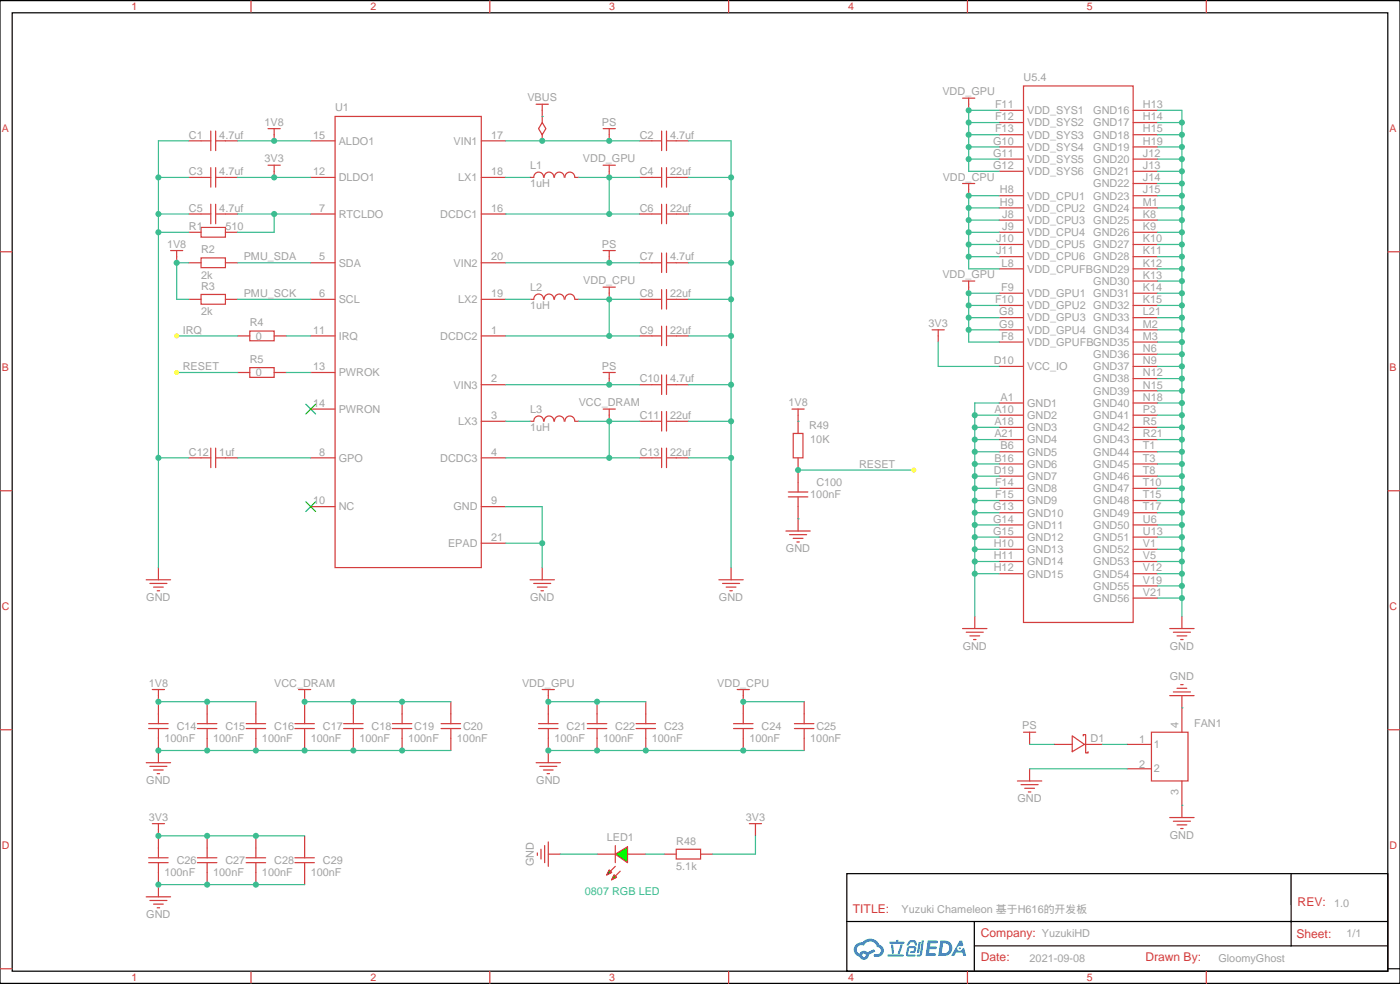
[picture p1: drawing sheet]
<svg xmlns="http://www.w3.org/2000/svg" width="405mm" height="285mm" viewBox="0 0 405 285" stroke-linecap="round" stroke-linejoin="round" font-family="sans-serif">
<path d="M0 .2h405.3v284.3h-405.3zM3.5 3.7h398.3v277.3h-398.3zM245.2 252.8h156.6v28.2h-156.6zM373.8 252.8v20.9M245.2 266.6h156.5M282.1 273.7h119.6M282.1 266.6v14.1M401.8 280.3h3.5" fill="none" stroke="#000" stroke-width=".35"/>
<g fill="none" stroke="#d43d3d" stroke-width=".35">
<path d="M72.7 .2v3.5M141.8 .2v3.5M211 .2v3.5M280.1 .2v3.5M349.2 .2v3.5M0 72.8h3.5M401.8 72.8h3.5M0 142h3.5M401.8 142h3.5M0 211.1h3.5M401.8 211.1h3.5M0 280.3h3.5"/>
<path d="M72.7 281v3.5M141.8 281v3.5M211 281v3.5M280.1 281v3.5M349.2 281v3.5"/>
</g>
<g fill="#178fff">
<path d="M268.6 272.1h2.5l.4 .2-.1 .5-2 .1-.1 .9h1.6l.4 .4-.5 .4h-1.7l-.1 1.2 1.8 .1 .2 .3-.2 .3-2.8 .1z"/>
<path d="M277.9 272.2h.7l.3 1.3-.6 .3a.74 .74 0 0 0-1.1 .3 .74 .74 0 0 0 .5 1 .74 .74 0 0 0 .9-.6l.5-.3 .6 2.3h-.8l-.3-.9h-1.8l-.5 .9h-.9z"/>
<path d="M266 272.5h.6l-.4 3a.31 .31 0 0 1-.4 .2 .31 .31 0 0 1-.3-.3z"/>
<path d="M266.9 272.1h.6l-.5 3.9a.89 .89 0 0 1-.7 .7 .89 .89 0 0 1-.9-.3l1-.4z"/>
<path d="M263.2 272.2l.6-.2 1.2 .1 .6 1.3-.7 .2-.3-1-1.1 .2a.95 .95 0 0 1-.9 .8l-.1-.2z"/>
<path d="M262.9 273.9l1.8-.2a1.04 1.04 0 0 1 .6 1.1 1.04 1.04 0 0 1-.9 .9h-.6a.29 .29 0 0 1-.3-.3 .29 .29 0 0 1 .3-.3h.7l.2-.8-1.5 .1-.3 1.7 1.9 .1a.29 .29 0 0 1 .3 .3 .29 .29 0 0 1-.3 .3l-2-.1-.4-.2 .2-2.1z"/>
<path d="M257 276.2h4.4a.3 .3 0 0 1 .3 .3 .3 .3 0 0 1-.3 .3h-4.3z"/>
<path d="M260.7 273.2h.7l-.5 1.7a1.02 1.02 0 0 1-.7 1.1l-.3-.2z"/>
<path d="M258 273.3h.6l.2 2.4-.2 .3-.3-.2z"/>
<path d="M257.5 272.5h1.9l.2-.6h.5v.6h1.5a.29 .29 0 0 1 .3 .3 .29 .29 0 0 1-.3 .2h-4z"/>
<path d="M272.3 272.1l-.7 4.5h1.5a2.27 2.27 0 0 0 2.6-2.3 2.27 2.27 0 0 0-2.7-2.2zM273.1 272.9a1.5 1.5 0 0 1 1.8 1.5 1.5 1.5 0 0 1-2 1.4h-.3z"/>
<path d="M247.8 273.3a2.09 2.09 0 0 0 1 3.5 1.37 1.37 0 0 0 1.6 .9 1.37 1.37 0 0 0 1.1-1.4l1.9-1-.4-.7-1.8 .9a1.4 1.4 0 0 0-2.3 .5 1.32 1.32 0 0 1-.7-1.9 1.32 1.32 0 0 1 1.9-.5 2.02 2.02 0 0 1 2.1-1.2 2.02 2.02 0 0 1 1.8 1.6 1.09 1.09 0 0 1 1 1.4 1.09 1.09 0 0 1-1.5 .7 .41 .41 0 0 0-.5 .3 .41 .41 0 0 0 .3 .5 1.89 1.89 0 0 0 2.5-1.2 1.89 1.89 0 0 0-1.2-2.4 2.98 2.98 0 0 0-5-.7l-1 .2zM249.6 276.4a.55 .55 0 0 1 1.1 0 .55 .55 0 0 1-1.1 0z"/>
<circle cx="277.9" cy="274.4" r=".28"/>
</g>
<g fill="none" stroke="#d43d3d" stroke-width=".35">
<path d="M61 37.9v5.7M62.4 37.9v5.7M77.6 37.2h3.5M79.4 37.2v3.5M97 33.7h42.3v130.5h-42.3zM155.2 30.2h3.5M157 35.5l1 1.7-1 1.8-1.1-1.8zM157 30.2v5.3M157 39v1.7M174.6 37.2h3.6M176.4 37.2v3.5M191.6 37.9v5.7"/>
<path d="M193 37.9v5.7M278.7 28.4h3.5M280.5 28.4v3.5M289.3 39h7M289.3 35.5h7M289.3 31.9h7M296.3 24.9h31.8v155.2h-31.8zM328.1 39h7M328.1 35.5h7M328.1 31.9h7M54.7 40.7h6.3M54.7 51.3h6.3"/>
<path d="M61 48.5v5.7M61 59.1v5.6M62.4 40.7h6.4M62.4 51.3h6.4M62.4 48.5v5.7M62.4 59.1v5.6M77.6 47.8h3.5M79.4 47.8v3.5M90 40.7h7M90 51.3h7M139.3 40.7h7.1M139.3 51.3h7.1"/>
<path d="M157.4 51.3a1.41 1.41 0 0 0-1.4-1.5 1.41 1.41 0 0 0-1.4 1.5h-1.1M157.6 51.3a1.41 1.41 0 0 1 1.4-1.5 1.41 1.41 0 0 1 1.4 1.5M160.5 51.3a1.41 1.41 0 0 1 1.4-1.5 1.41 1.41 0 0 1 1.4 1.5M163.6 51.3a1.41 1.41 0 0 1 1.4-1.5 1.41 1.41 0 0 1 1.4 1.5M166.5 51.3h1.1M174.6 47.8h3.6M176.4 47.8v3.5M185.2 40.7h6.4M185.2 51.3h6.4M191.6 48.5v5.7M191.6 59.1v5.6M193 40.7h6.3"/>
<path d="M193 51.3h6.3M193 48.5v5.7M193 59.1v5.6M278.7 53.1h3.5M280.5 53.1v3.5M289.3 56.6h7M289.3 49.6h7M289.3 46h7M289.3 42.5h7M328.1 56.6h7M328.1 53.1h7M328.1 49.6h7"/>
<path d="M328.1 46h7M328.1 42.5h7M49.4 72.5h3.5M51.2 72.5v3.5M54.7 67.2h3.5M54.7 61.9h6.3M54.7 76h3.5M58.2 65.8h7.1v2.8h-7.1zM58.2 74.6h7.1v2.8h-7.1zM62.4 61.9h6.4M65.3 67.2h3.5M65.3 76h3.5"/>
<path d="M90 61.9h7M90 76h7M139.3 61.9h7.1M139.3 76h7.1M174.6 72.5h3.6M176.4 72.5v3.5M185.2 61.9h6.4M185.2 76h6.4M191.6 73.2v5.6M193 61.9h6.3M193 76h6.3M193 73.2v5.6"/>
<path d="M289.3 77.8h7M289.3 74.3h7M289.3 70.7h7M289.3 67.2h7M289.3 63.7h7M289.3 60.1h7M328.1 77.8h7M328.1 74.3h7M328.1 70.7h7M328.1 67.2h7M328.1 63.7h7M328.1 60.1h7"/>
<path d="M54.7 86.6h3.5M58.2 85.2h7.1v2.8h-7.1zM65.3 86.6h3.5M68.8 97.2h3.5M72.3 95.8h7.1v2.8h-7.1zM79.4 97.2h3.5M90 86.6h7M90 97.2h7M139.3 86.6h7.1M139.3 97.2h7.1M153.5 86.6h1M154.6 86.6a1.41 1.41 0 0 1 1.4-1.5 1.41 1.41 0 0 1 1.4 1.5"/>
<path d="M157.6 86.6a1.41 1.41 0 0 1 1.4-1.5 1.41 1.41 0 0 1 1.4 1.5M160.5 86.6a1.41 1.41 0 0 1 1.4-1.5 1.41 1.41 0 0 1 1.4 1.5M163.6 86.6a1.41 1.41 0 0 1 1.4-1.5 1.41 1.41 0 0 1 1.4 1.5M166.5 86.6h1.1M174.6 83.1h3.6M176.4 83.1v3.5M185.2 86.6h6.4M185.2 97.2h6.4M191.6 83.8v5.6M191.6 94.4v5.6M193 86.6h6.3M193 97.2h6.3"/>
<path d="M193 83.8v5.6M193 94.4v5.6M269.9 95.4h3.5M271.6 95.4v3.6M278.7 81.3h3.5M280.5 81.3v3.5M289.3 99h7M289.3 95.4h7M289.3 91.9h7M289.3 88.4h7M289.3 84.8h7M328.1 99h7"/>
<path d="M328.1 95.4h7M328.1 91.9h7M328.1 88.4h7M328.1 84.8h7M328.1 81.3h7M68.8 107.8h3.5M72.3 106.4h7.1v2.8h-7.1zM79.4 107.8h3.5M90 107.8h7M90 118.4h7M139.3 111.3h7.1M174.6 107.8h3.6"/>
<path d="M174.6 118.4h3.6M176.4 107.8v3.5M176.4 118.4v3.5M185.2 111.3h6.4M191.6 108.5v5.6M191.6 119.1v5.6M193 111.3h6.3M193 108.5v5.6M193 119.1v5.6M289.3 116.6h7M289.3 106h7M328.1 116.6h7"/>
<path d="M328.1 113.1h7M328.1 109.5h7M328.1 106h7M328.1 102.5h7M54.7 132.5h6.3M61 129.6v5.7M62.4 132.5h6.4M62.4 129.6v5.7M90 132.5h7M139.3 121.9h7.1M139.3 132.5h7.1M157.4 121.9a1.41 1.41 0 0 0-1.4-1.5 1.41 1.41 0 0 0-1.4 1.5h-1.1"/>
<path d="M157.6 121.9a1.41 1.41 0 0 1 1.4-1.5 1.41 1.41 0 0 1 1.4 1.5M160.5 121.9a1.41 1.41 0 0 1 1.4-1.5 1.41 1.41 0 0 1 1.4 1.5M163.6 121.9a1.41 1.41 0 0 1 1.4-1.5 1.41 1.41 0 0 1 1.4 1.5M166.5 121.9h1.1M185.2 121.9h6.4M185.2 132.5h6.4M191.6 129.6v5.7M193 121.9h6.3M193 132.5h6.3M193 129.6v5.7M289.3 137.8h7M289.3 134.2h7"/>
<path d="M289.3 130.7h7M289.3 127.2h7M289.3 123.6h7M289.3 120.1h7M328.1 137.8h7M328.1 134.2h7M328.1 130.7h7M328.1 127.2h7M328.1 123.6h7M328.1 120.1h7M90 146.6h7M139.3 146.6h7.1"/>
<path d="M139.3 157.2h7.1M289.3 158.9h7M289.3 155.4h7M289.3 151.9h7M289.3 148.3h7M289.3 144.8h7M289.3 141.3h7M328.1 158.9h7M328.1 155.4h7M328.1 151.9h7M328.1 148.3h7M328.1 144.8h7"/>
<path d="M328.1 141.3h7M42.3 167.7h7.1M43.4 168.8h4.9M44.4 169.9h2.9M45.5 170.9h.7M45.9 164.2v3.5M153.5 167.7h7M154.5 168.8h5M155.6 169.9h2.8M156.6 170.9h.7M157 164.2v3.5M208.1 167.7h7.1"/>
<path d="M209.2 168.8h4.9M210.3 169.9h2.8M211.3 170.9h.7M211.7 164.2v3.5M282.2 178.3v3.6M289.3 166h7M289.3 162.5h7M328.1 173h7M328.1 169.5h7M328.1 166h7M328.1 162.5h7M342.2 178.3v3.6"/>
<path d="M44.1 199.5h3.5M45.9 199.5v9.9M86.4 199.5h3.6M88.2 199.5v9.9M157 199.5h3.5M158.7 199.5v9.9M213.4 199.5h3.6M215.2 199.5v9.9M278.7 181.9h7.1M279.8 182.9h4.9M280.8 184h2.8M281.9 185h.7"/>
<path d="M338.7 181.9h7M339.7 182.9h5M340.8 184h2.8M340.8 199.1h2.8M341.8 185h.7M341.8 198.1h.7M43 210.8h5.7M43 209.4h5.7M45.9 210.8v9.9M57.1 210.8h5.7M57.1 209.4h5.7M60 203v6.4"/>
<path d="M60 210.8v6.3M71.3 210.8h5.6M71.3 209.4h5.6M74.1 203v6.4M74.1 210.8v6.3M85.4 210.8h5.6M85.4 209.4h5.6M88.2 210.8v6.3M99.5 210.8h5.6M99.5 209.4h5.6M102.3 203v6.4M102.3 210.8v6.3"/>
<path d="M113.6 210.8h5.6M113.6 209.4h5.6M116.4 203v6.4M116.4 210.8v6.3M127.7 210.8h5.6M127.7 209.4h5.6M130.5 203v6.4M130.5 210.8v6.3M155.9 210.8h5.7M155.9 209.4h5.7M158.7 210.8v9.9M170 210.8h5.7"/>
<path d="M170 209.4h5.7M172.9 203v6.4M172.9 210.8v6.3M184.1 210.8h5.7M184.1 209.4h5.7M187 203v6.4M187 210.8v6.3M212.4 210.8h5.6M212.4 209.4h5.6M215.2 210.8v6.3M230 210.8h5.7M230 209.4h5.7"/>
<path d="M232.8 203v6.4M232.8 210.8v6.3M296.3 211.8h3.6M298.1 211.8v3.6M305.2 215.4h5.2M310.4 212.9l3.6 2.5-3.6 2.1zM313.6 212.9v-.4h.7v5.3h.7v-.3M314 215.4h5.3M326.3 215.4h7.1M333.4 211.8h10.6v14.2h-10.6zM338.7 201.3h7M339.7 200.2h5"/>
<path d="M342.2 201.3v10.5M42.3 220.7h7.1M43.4 221.7h4.9M44.1 238.3h3.5M44.4 222.8h2.9M45.5 223.8h.7M45.9 238.3v9.9M155.2 220.7h7.1M156.3 221.7h4.9M157.3 222.8h2.9M158.4 223.8h.7M217 238.3h3.5"/>
<path d="M218.7 238.3v3.5M294.6 226h7M295.6 227h5M296.7 228.1h2.8M297.7 229.1h.7M298.1 222.4v3.6M326.3 222.4h7.1M338.7 236.5h7M339.7 237.6h5M340.8 238.7h2.8M341.8 239.7h.7M342.2 226v10.5"/>
<path d="M42.3 259.5h7.1M43 249.6h5.7M43 248.2h5.7M45.9 249.6v9.9M57.1 249.6h5.7M57.1 248.2h5.7M60 241.8v6.4M60 249.6v6.3M71.3 249.6h5.6M71.3 248.2h5.6M74.1 241.8v6.4M74.1 249.6v6.3"/>
<path d="M85.4 249.6h5.6M85.4 248.2h5.6M88.2 241.8v6.4M88.2 249.6v6.3M155.6 246.8v.7M156.6 245.7v2.8M157.7 244.7v4.9M158.7 243.6v7M158.7 247.1h3.6M178.2 244.7v4.9M192.3 247.1h3.5M195.8 245.7h7v2.8h-7z"/>
<path d="M202.8 247.1h3.6M43.4 260.5h4.9M44.4 261.6h2.9M45.5 262.6h.7"/>
</g>
<path d="M88.5 116.9l2.9 2.9M91.4 116.9l-2.9 2.9M88.5 145.2l2.9 2.8M91.4 145.2l-2.9 2.8" fill="none" stroke="#3c3" stroke-width=".35"/>
<path d="M178.2 247.1l3.5-2.1v4.6z" fill="#0f0" stroke="#d43d3d" stroke-width=".35"/>
<g fill="#0f0" stroke="#a10000" stroke-width=".35">
<path d="M177.8 253.1l.7 .7-1.4 .7z"/>
<path d="M176.4 251.7l.7 .7-1.4 .7z"/>
</g>
<g fill="none" stroke="#d43d3d" stroke-width=".35">
<path d="M229.3 118.4h3.5M231.1 118.4v7M229.7 125.4h2.8v7.1h-2.8zM231.1 132.5v9.8M227.5 153.6h7.1M228.2 143.8h5.7M228.2 142.3h5.7M228.6 154.7h4.9M229.7 155.8h2.8M230.7 156.8h.7M231.1 143.8v9.8M172.9 247.1h5.3"/>
<path d="M178.2 250.6l-1.5 1.5M179.6 252.1l-1.4 1.4M181.7 247.1h5.3"/>
</g>
<g fill="none" stroke="#3dbd91" stroke-width=".35">
<path d="M280.5 35.5h8.8M280.5 39h8.8M289.3 31.9h-8.8v17.7h8.8M335.1 31.9h7.1v146.4M335.1 35.5h7.1M335.1 39h7.1M45.9 51.3h8.8M54.7 40.7h-8.8v123.5M68.8 51.3h21.2M68.8 40.7h21.2M146.4 51.3h7.1M146.4 40.7h38.8"/>
<path d="M167.6 51.3h17.6M176.4 51.3v10.6M199.3 51.3h12.4M199.3 40.7h12.4v123.5M280.5 42.5h8.8M280.5 46h8.8M289.3 56.6h-8.8v21.2h8.8M335.1 42.5h7.1M335.1 46h7.1M335.1 49.6h7.1M335.1 53.1h7.1M335.1 56.6h7.1"/>
<path d="M45.9 67.2h8.8M45.9 61.9h8.8M54.7 76h-3.5v10.6h3.5M68.8 61.9h21.2M68.8 76h21.2M79.4 61.9v5.3h-10.6M146.4 61.9h38.8M146.4 76h38.8M199.3 61.9h12.4M199.3 76h12.4M280.5 60.1h8.8M280.5 63.7h8.8"/>
<path d="M280.5 67.2h8.8M280.5 70.7h8.8M280.5 74.3h8.8M335.1 60.1h7.1M335.1 63.7h7.1M335.1 67.2h7.1M335.1 70.7h7.1M335.1 74.3h7.1M335.1 77.8h7.1M51.2 97.2h17.6M68.8 86.6h21.2M82.9 97.2h7.1"/>
<path d="M146.4 86.6h7.1M146.4 97.2h38.8M167.6 86.6h17.6M176.4 86.6v10.6M199.3 86.6h12.4M199.3 97.2h12.4M271.6 99v7h17.7M280.5 95.4h8.8M280.5 91.9h8.8M280.5 88.4h8.8M289.3 84.8h-8.8v14.2h8.8M335.1 99h7.1"/>
<path d="M335.1 95.4h7.1M335.1 91.9h7.1M335.1 81.3h7.1M335.1 84.8h7.1M335.1 88.4h7.1M51.2 107.8h17.6M82.9 107.8h7.1M146.4 111.3h38.8M199.3 111.3h12.4M289.3 116.6h-7.1v61.7M335.1 116.6h7.1M335.1 113.1h7.1"/>
<path d="M335.1 109.5h7.1M335.1 106h7.1M335.1 102.5h7.1M45.9 132.5h8.8M68.8 132.5h21.2M146.4 121.9h7.1M146.4 132.5h38.8M167.6 121.9h17.6M176.4 121.9v10.6M199.3 121.9h12.4M199.3 132.5h12.4M282.2 137.8h7.1"/>
<path d="M282.2 134.2h7.1M282.2 130.7h7.1M282.2 127.2h7.1M282.2 123.6h7.1M282.2 120.1h7.1M335.1 137.8h7.1M335.1 134.2h7.1M335.1 130.7h7.1M335.1 127.2h7.1M335.1 123.6h7.1M335.1 120.1h7.1M146.4 146.6h10.6v17.6"/>
<path d="M146.4 157.2h10.6M282.2 158.9h7.1M282.2 155.4h7.1M282.2 151.9h7.1M282.2 148.3h7.1M282.2 144.8h7.1M282.2 141.3h7.1M335.1 158.9h7.1M335.1 155.4h7.1M335.1 151.9h7.1M335.1 148.3h7.1M335.1 144.8h7.1"/>
<path d="M335.1 141.3h7.1M282.2 166h7.1M282.2 162.5h7.1M335.1 173h7.1M335.1 169.5h7.1M335.1 166h7.1M335.1 162.5h7.1"/>
</g>
<g fill="#3dbd91">
<circle cx="157" cy="33.7" r=".18"/>
<circle cx="342.2" cy="233" r=".18"/>
<circle cx="342.2" cy="204.8" r=".18"/>
</g>
<g fill="none" stroke="#3dbd91" stroke-width=".35">
<path d="M231.1 136h33.5M45.9 203h28.2M45.9 217.1h84.6M88.2 203h42.3M158.7 203h28.3M158.7 217.1h74.1M215.2 203h17.6M298.1 215.4h7.1M319.3 215.4h7M298.1 222.4h28.2M45.9 255.9h42.3M45.9 241.8h42.3"/>
<path d="M162.3 247.1h10.6M187 247.1h5.3M218.7 241.8v5.3h-12.3"/>
</g>
<g fill="#3dbd91">
<circle cx="231.1" cy="121.9" r=".18"/>
<circle cx="231.1" cy="150.1" r=".18"/>
<circle cx="342.2" cy="158.9" r=".88"/>
<circle cx="342.2" cy="162.5" r=".88"/>
<circle cx="342.2" cy="155.4" r=".88"/>
<circle cx="342.2" cy="151.9" r=".88"/>
<circle cx="342.2" cy="148.3" r=".88"/>
<circle cx="342.2" cy="144.8" r=".88"/>
<circle cx="342.2" cy="141.3" r=".88"/>
<circle cx="342.2" cy="137.8" r=".88"/>
<circle cx="342.2" cy="134.2" r=".88"/>
<circle cx="342.2" cy="130.7" r=".88"/>
<circle cx="342.2" cy="127.2" r=".88"/>
<circle cx="342.2" cy="123.6" r=".88"/>
<circle cx="342.2" cy="120.1" r=".88"/>
<circle cx="342.2" cy="116.6" r=".88"/>
<circle cx="342.2" cy="113.1" r=".88"/>
<circle cx="342.2" cy="109.5" r=".88"/>
<circle cx="342.2" cy="106" r=".88"/>
<circle cx="342.2" cy="102.5" r=".88"/>
<circle cx="342.2" cy="99" r=".88"/>
<circle cx="342.2" cy="95.4" r=".88"/>
<circle cx="342.2" cy="91.9" r=".88"/>
<circle cx="342.2" cy="88.4" r=".88"/>
<circle cx="342.2" cy="173" r=".88"/>
<circle cx="342.2" cy="169.5" r=".88"/>
<circle cx="342.2" cy="166" r=".88"/>
<circle cx="342.2" cy="35.5" r=".88"/>
<circle cx="342.2" cy="39" r=".88"/>
<circle cx="342.2" cy="42.5" r=".88"/>
<circle cx="342.2" cy="46" r=".88"/>
<circle cx="342.2" cy="49.6" r=".88"/>
<circle cx="342.2" cy="53.1" r=".88"/>
<circle cx="342.2" cy="56.6" r=".88"/>
<circle cx="342.2" cy="60.1" r=".88"/>
<circle cx="342.2" cy="63.7" r=".88"/>
<circle cx="342.2" cy="67.2" r=".88"/>
<circle cx="342.2" cy="70.7" r=".88"/>
<circle cx="342.2" cy="74.3" r=".88"/>
<circle cx="342.2" cy="77.8" r=".88"/>
<circle cx="342.2" cy="81.3" r=".88"/>
<circle cx="342.2" cy="84.8" r=".88"/>
<circle cx="282.2" cy="120.1" r=".88"/>
<circle cx="282.2" cy="123.6" r=".88"/>
<circle cx="282.2" cy="127.2" r=".88"/>
<circle cx="282.2" cy="130.7" r=".88"/>
<circle cx="282.2" cy="134.2" r=".88"/>
<circle cx="282.2" cy="137.8" r=".88"/>
<circle cx="282.2" cy="141.3" r=".88"/>
<circle cx="282.2" cy="144.8" r=".88"/>
<circle cx="282.2" cy="148.3" r=".88"/>
<circle cx="282.2" cy="151.9" r=".88"/>
<circle cx="282.2" cy="155.4" r=".88"/>
<circle cx="282.2" cy="158.9" r=".88"/>
<circle cx="282.2" cy="162.5" r=".88"/>
<circle cx="282.2" cy="166" r=".88"/>
<circle cx="157" cy="157.2" r=".88"/>
<circle cx="176.4" cy="61.9" r=".88"/>
<circle cx="176.4" cy="51.3" r=".88"/>
<circle cx="176.4" cy="86.6" r=".88"/>
<circle cx="176.4" cy="97.2" r=".88"/>
<circle cx="176.4" cy="132.5" r=".88"/>
<circle cx="176.4" cy="121.9" r=".88"/>
<circle cx="211.7" cy="132.5" r=".88"/>
<circle cx="211.7" cy="121.9" r=".88"/>
<circle cx="211.7" cy="111.3" r=".88"/>
<circle cx="211.7" cy="97.2" r=".88"/>
<circle cx="211.7" cy="86.6" r=".88"/>
<circle cx="211.7" cy="76" r=".88"/>
<circle cx="211.7" cy="61.9" r=".88"/>
<circle cx="211.7" cy="51.3" r=".88"/>
<circle cx="176.4" cy="111.3" r=".88"/>
<circle cx="176.4" cy="76" r=".88"/>
<circle cx="176.4" cy="40.7" r=".88"/>
<circle cx="157" cy="40.7" r=".88"/>
<circle cx="79.4" cy="40.7" r=".88"/>
<circle cx="79.4" cy="51.3" r=".88"/>
<circle cx="79.4" cy="61.9" r=".88"/>
<circle cx="51.2" cy="76" r=".88"/>
<circle cx="45.9" cy="51.3" r=".88"/>
<circle cx="45.9" cy="61.9" r=".88"/>
<circle cx="45.9" cy="67.2" r=".88"/>
<circle cx="45.9" cy="132.5" r=".88"/>
<circle cx="280.5" cy="56.6" r=".88"/>
<circle cx="280.5" cy="60.1" r=".88"/>
<circle cx="280.5" cy="74.3" r=".88"/>
<circle cx="280.5" cy="70.7" r=".88"/>
<circle cx="280.5" cy="67.2" r=".88"/>
<circle cx="280.5" cy="63.7" r=".88"/>
<circle cx="280.5" cy="46" r=".88"/>
<circle cx="280.5" cy="42.5" r=".88"/>
<circle cx="280.5" cy="39" r=".88"/>
<circle cx="280.5" cy="35.5" r=".88"/>
<circle cx="280.5" cy="31.9" r=".88"/>
<circle cx="280.5" cy="95.4" r=".88"/>
<circle cx="280.5" cy="91.9" r=".88"/>
<circle cx="280.5" cy="88.4" r=".88"/>
<circle cx="280.5" cy="84.8" r=".88"/>
<circle cx="60" cy="203" r=".88"/>
<circle cx="45.9" cy="203" r=".88"/>
<circle cx="45.9" cy="255.9" r=".88"/>
<circle cx="60" cy="255.9" r=".88"/>
<circle cx="74.1" cy="255.9" r=".88"/>
<circle cx="74.1" cy="241.8" r=".88"/>
<circle cx="60" cy="241.8" r=".88"/>
<circle cx="45.9" cy="241.8" r=".88"/>
<circle cx="172.9" cy="203" r=".88"/>
<circle cx="158.8" cy="203" r=".88"/>
<circle cx="60" cy="217.1" r=".88"/>
<circle cx="74.1" cy="217.1" r=".88"/>
<circle cx="45.9" cy="217.1" r=".88"/>
<circle cx="116.4" cy="217.1" r=".88"/>
<circle cx="102.3" cy="217.1" r=".88"/>
<circle cx="88.2" cy="217.1" r=".88"/>
<circle cx="116.4" cy="203" r=".88"/>
<circle cx="102.3" cy="203" r=".88"/>
<circle cx="88.2" cy="203" r=".88"/>
<circle cx="215.2" cy="217.1" r=".88"/>
<circle cx="187" cy="217.1" r=".88"/>
<circle cx="172.9" cy="217.1" r=".88"/>
<circle cx="158.8" cy="217.1" r=".88"/>
<circle cx="215.2" cy="203" r=".88"/>
<circle cx="231.1" cy="136" r=".88"/>
</g>
<g fill="#ff0">
<circle cx="51.2" cy="107.8" r=".71"/>
<circle cx="51.2" cy="97.2" r=".71"/>
<circle cx="264.6" cy="136" r=".71"/>
</g>
<g font-size="3.5" fill="#d43d3d">
<text x="375.7" y="262.3">REV:</text>
<text x="246.9" y="264">TITLE:</text>
<text x="284" y="271.1">Company: YuzukiHD</text>
<text x="375.4" y="271.4">Sheet:</text>
<text x="284" y="278.1">Date:</text>
<text x="331.6" y="278.1">Drawn By:</text>
</g>
<g font-size="3.1" fill="#d43d3d">
<text x="38.1" y="3">1</text>
<text x="107.2" y="3">2</text>
<text x="176.4" y="3">3</text>
<text x="245.5" y="3">4</text>
<text x="314.7" y="3">5</text>
<text x=".5" y="38.1">A</text>
<text x="402.3" y="38.1">A</text>
<text x=".5" y="107.3">B</text>
<text x="402.3" y="107.3">B</text>
<text x=".5" y="176.4">C</text>
<text x="402.3" y="176.4">C</text>
<text x=".5" y="245.5">D</text>
<text x="402.3" y="245.5">D</text>
<text x="38.1" y="283.8">1</text>
<text x="107.2" y="283.8">2</text>
<text x="176.4" y="283.8">3</text>
<text x="245.5" y="283.8">4</text>
<text x="314.7" y="283.8">5</text>
</g>
<g font-size="3.1" fill="#a2a2a2">
<text x="296.3" y="23.3">U5.4</text>
<text x="152.7" y="29.3">VBUS</text>
<text x="272.8" y="27.5">VDD_GPU</text>
<text x="97" y="32.2">U1</text>
<text x="288.1" y="34.8">F12</text>
<text x="288.1" y="31.3">F11</text>
<text x="297.4" y="33">VDD_SYS1</text>
<text x="316.5" y="33">GND16</text>
<text x="330.9" y="34.8">H14</text>
<text x="330.9" y="31.3">H13</text>
<text x="54.7" y="40.1">C1</text>
<text x="63.5" y="40.1">4.7uf</text>
<text x="76.6" y="36.4">1V8</text>
<text x="90.7" y="40.1">15</text>
<text x="98.1" y="41.9">ALDO1</text>
<text x="131.3" y="41.9">VIN1</text>
<text x="142.2" y="40.1">17</text>
<text x="174.3" y="36.4">PS</text>
<text x="185.2" y="40.1">C2</text>
<text x="194" y="40.1">4.7uf</text>
<text x="287.6" y="41.9">G10</text>
<text x="288.1" y="38.3">F13</text>
<text x="297.4" y="40.1">VDD_SYS3</text>
<text x="297.4" y="36.6">VDD_SYS2</text>
<text x="316.5" y="40.1">GND18</text>
<text x="316.5" y="36.6">GND17</text>
<text x="330.9" y="41.9">H19</text>
<text x="330.9" y="38.3">H15</text>
<text x="76.6" y="47">3V3</text>
<text x="168.8" y="47">VDD_GPU</text>
<text x="287.6" y="45.4">G11</text>
<text x="297.4" y="47.1">VDD_SYS5</text>
<text x="297.4" y="43.6">VDD_SYS4</text>
<text x="316.5" y="47.1">GND20</text>
<text x="316.5" y="43.6">GND19</text>
<text x="330.9" y="45.4">J12</text>
<text x="54.7" y="50.7">C3</text>
<text x="63.5" y="50.7">4.7uf</text>
<text x="90.7" y="50.7">12</text>
<text x="98.1" y="52.4">DLDO1</text>
<text x="132.7" y="52.4">LX1</text>
<text x="142.2" y="50.7">18</text>
<text x="153.5" y="48.9">L1</text>
<text x="185.2" y="50.7">C4</text>
<text x="194" y="50.7">22uf</text>
<text x="272.9" y="52.2">VDD_CPU</text>
<text x="287.6" y="48.9">G12</text>
<text x="297.4" y="50.7">VDD_SYS6</text>
<text x="316.5" y="50.7">GND21</text>
<text x="330.9" y="52.4">J14</text>
<text x="330.9" y="48.9">J13</text>
<text x="153.5" y="54.2">1uH</text>
<text x="289.5" y="59.5">H9</text>
<text x="289.5" y="56">H8</text>
<text x="297.4" y="57.7">VDD_CPU1</text>
<text x="316.5" y="57.7">GND23</text>
<text x="316.5" y="54.2">GND22</text>
<text x="330.9" y="59.5">M1</text>
<text x="330.9" y="56">J15</text>
<text x="54.7" y="61.3">C5</text>
<text x="63.5" y="61.3">4.7uf</text>
<text x="92.4" y="61.3">7</text>
<text x="98.1" y="63">RTCLDO</text>
<text x="127.4" y="63">DCDC1</text>
<text x="142.2" y="61.3">16</text>
<text x="185.2" y="61.3">C6</text>
<text x="194" y="61.3">22uf</text>
<text x="290.2" y="63">J8</text>
<text x="297.4" y="64.8">VDD_CPU3</text>
<text x="297.4" y="61.3">VDD_CPU2</text>
<text x="316.5" y="64.8">GND25</text>
<text x="316.5" y="61.3">GND24</text>
<text x="330.9" y="63">K8</text>
<text x="48.4" y="71.6">1V8</text>
<text x="54.7" y="66.5">R1</text>
<text x="65.3" y="66.5">510</text>
<text x="174.3" y="71.6">PS</text>
<text x="288.4" y="70.1">J10</text>
<text x="290.2" y="66.5">J9</text>
<text x="297.4" y="71.8">VDD_CPU5</text>
<text x="297.4" y="68.3">VDD_CPU4</text>
<text x="316.5" y="71.8">GND27</text>
<text x="316.5" y="68.3">GND26</text>
<text x="330.9" y="70.1">K10</text>
<text x="330.9" y="66.5">K9</text>
<text x="58.2" y="73.3">R2</text>
<text x="70.6" y="75.4">PMU_SDA</text>
<text x="92.4" y="75.4">5</text>
<text x="98.1" y="77.1">SDA</text>
<text x="131.3" y="77.1">VIN2</text>
<text x="142.2" y="75.4">20</text>
<text x="185.2" y="75.4">C7</text>
<text x="194" y="75.4">4.7uf</text>
<text x="288.4" y="73.6">J11</text>
<text x="290" y="77.1">L8</text>
<text x="297.4" y="75.4">VDD_CPU6</text>
<text x="316.5" y="75.4">GND28</text>
<text x="330.9" y="77.1">K12</text>
<text x="330.9" y="73.6">K11</text>
<text x="58.2" y="80.7">2k</text>
<text x="58.2" y="83.8">R3</text>
<text x="168.9" y="82.2">VDD_CPU</text>
<text x="272.8" y="80.5">VDD_GPU</text>
<text x="297.4" y="78.9">VDD_CPUFBGND29</text>
<text x="316.5" y="82.4">GND30</text>
<text x="330.9" y="80.7">K13</text>
<text x="70.6" y="85.9">PMU_SCK</text>
<text x="92.4" y="85.9">6</text>
<text x="98.1" y="87.7">SCL</text>
<text x="132.7" y="87.7">LX2</text>
<text x="142.2" y="85.9">19</text>
<text x="153.5" y="84.2">L2</text>
<text x="153.5" y="89.5">1uH</text>
<text x="185.2" y="85.9">C8</text>
<text x="194" y="85.9">22uf</text>
<text x="288.1" y="87.7">F10</text>
<text x="289.8" y="84.2">F9</text>
<text x="297.4" y="89.5">VDD_GPU2 GND32</text>
<text x="297.4" y="85.9">VDD_GPU1 GND31</text>
<text x="330.9" y="87.7">K15</text>
<text x="330.9" y="84.2">K14</text>
<text x="58.2" y="91.2">2k</text>
<text x="72.3" y="94.4">R4</text>
<text x="268.8" y="94.6">3V3</text>
<text x="289.3" y="94.8">G9</text>
<text x="289.3" y="91.2">G8</text>
<text x="297.4" y="93">VDD_GPU3 GND33</text>
<text x="330.9" y="94.8">M2</text>
<text x="330.9" y="91.2">L21</text>
<text x="52.9" y="96.5">IRQ</text>
<text x="74.1" y="98.3">0</text>
<text x="90.7" y="96.5">11</text>
<text x="98.1" y="98.3">IRQ</text>
<text x="127.4" y="98.3">DCDC2</text>
<text x="142.2" y="96.5">1</text>
<text x="185.2" y="96.5">C9</text>
<text x="194" y="96.5">22uf</text>
<text x="289.8" y="98.3">F8</text>
<text x="297.4" y="100.1">VDD_GPUFBGND35</text>
<text x="297.4" y="96.5">VDD_GPU4 GND34</text>
<text x="330.9" y="101.8">N6</text>
<text x="330.9" y="98.3">M3</text>
<text x="52.9" y="107.1">RESET</text>
<text x="72.3" y="105">R5</text>
<text x="90.7" y="107.1">13</text>
<text x="174.3" y="106.9">PS</text>
<text x="287.7" y="105.4">D10</text>
<text x="297.4" y="107.1">VCC_IO</text>
<text x="316.5" y="107.1">GND37</text>
<text x="316.5" y="103.6">GND36</text>
<text x="330.9" y="105.4">N9</text>
<text x="74.1" y="108.9">0</text>
<text x="98.1" y="108.9">PWROK</text>
<text x="131.3" y="112.4">VIN3</text>
<text x="142.2" y="110.6">2</text>
<text x="185.2" y="110.6">C10</text>
<text x="194" y="110.6">4.7uf</text>
<text x="316.5" y="110.6">GND38</text>
<text x="330.9" y="112.4">N15</text>
<text x="330.9" y="108.9">N12</text>
<text x="90.7" y="117.7">14</text>
<text x="98.1" y="119.5">PWRON</text>
<text x="153.5" y="119.5">L3</text>
<text x="167.6" y="117.5">VCC_DRAM</text>
<text x="228.3" y="117.5">1V8</text>
<text x="287.9" y="119.5">A10</text>
<text x="289.7" y="115.9">A1</text>
<text x="297.4" y="117.7">GND1</text>
<text x="316.5" y="117.7">GND40</text>
<text x="316.5" y="114.2">GND39</text>
<text x="330.9" y="119.5">P3</text>
<text x="330.9" y="115.9">N18</text>
<text x="132.7" y="123">LX3</text>
<text x="142.2" y="121.2">3</text>
<text x="153.5" y="124.8">1uH</text>
<text x="185.2" y="121.2">C11</text>
<text x="194" y="121.2">22uf</text>
<text x="234.2" y="124.1">R49</text>
<text x="287.9" y="123">A18</text>
<text x="297.4" y="124.8">GND3</text>
<text x="297.4" y="121.2">GND2</text>
<text x="316.5" y="124.8">GND42</text>
<text x="316.5" y="121.2">GND41</text>
<text x="330.9" y="123">R5</text>
<text x="54.7" y="131.8">C12</text>
<text x="63.5" y="131.8">1uf</text>
<text x="92.4" y="131.8">8</text>
<text x="142.2" y="131.8">4</text>
<text x="185.2" y="131.8">C13</text>
<text x="194" y="131.8">22uf</text>
<text x="234.6" y="128.3">10K</text>
<text x="287.9" y="126.5">A21</text>
<text x="289.7" y="130">B6</text>
<text x="297.4" y="131.8">GND5</text>
<text x="297.4" y="128.3">GND4</text>
<text x="316.5" y="131.8">GND44</text>
<text x="316.5" y="128.3">GND43</text>
<text x="330.9" y="130">T1</text>
<text x="330.9" y="126.5">R21</text>
<text x="98.1" y="133.6">GPO</text>
<text x="127.4" y="133.6">DCDC3</text>
<text x="248.7" y="135.3">RESET</text>
<text x="287.7" y="137.1">D19</text>
<text x="287.9" y="133.6">B16</text>
<text x="297.4" y="135.3">GND6</text>
<text x="316.5" y="135.3">GND45</text>
<text x="330.9" y="137.1">T8</text>
<text x="330.9" y="133.6">T3</text>
<text x="236.4" y="140.6">C100</text>
<text x="288.1" y="140.6">F14</text>
<text x="297.4" y="142.4">GND8</text>
<text x="297.4" y="138.9">GND7</text>
<text x="316.5" y="142.4">GND47</text>
<text x="316.5" y="138.9">GND46</text>
<text x="330.9" y="140.6">T10</text>
<text x="90.7" y="145.9">10</text>
<text x="98.1" y="147.7">NC</text>
<text x="131.3" y="147.7">GND</text>
<text x="142.2" y="145.9">9</text>
<text x="234.6" y="144.2">100nF</text>
<text x="287.6" y="147.7">G13</text>
<text x="288.1" y="144.2">F15</text>
<text x="297.4" y="149.4">GND10</text>
<text x="297.4" y="145.9">GND9</text>
<text x="316.5" y="149.4">GND49</text>
<text x="316.5" y="145.9">GND48</text>
<text x="330.9" y="147.7">T17</text>
<text x="330.9" y="144.2">T15</text>
<text x="287.6" y="154.7">G15</text>
<text x="287.6" y="151.2">G14</text>
<text x="297.4" y="153">GND11</text>
<text x="316.5" y="153">GND50</text>
<text x="330.9" y="154.7">U13</text>
<text x="330.9" y="151.2">U6</text>
<text x="129.7" y="158.3">EPAD</text>
<text x="142.2" y="156.5">21</text>
<text x="227.6" y="159.8">GND</text>
<text x="287.7" y="161.8">H11</text>
<text x="287.7" y="158.3">H10</text>
<text x="297.4" y="160">GND13</text>
<text x="297.4" y="156.5">GND12</text>
<text x="316.5" y="160">GND52</text>
<text x="316.5" y="156.5">GND51</text>
<text x="330.9" y="161.8">V5</text>
<text x="330.9" y="158.3">V1</text>
<text x="287.7" y="165.3">H12</text>
<text x="297.4" y="167.1">GND15</text>
<text x="297.4" y="163.6">GND14</text>
<text x="316.5" y="167.1">GND54</text>
<text x="316.5" y="163.6">GND53</text>
<text x="330.9" y="165.3">V12</text>
<text x="42.4" y="174">GND</text>
<text x="153.5" y="174">GND</text>
<text x="208.2" y="174">GND</text>
<text x="316.5" y="170.6">GND55</text>
<text x="330.9" y="172.4">V21</text>
<text x="330.9" y="168.9">V19</text>
<text x="316.5" y="174.1">GND56</text>
<text x="278.7" y="188.1">GND</text>
<text x="338.7" y="188.1">GND</text>
<text x="338.7" y="196.9">GND</text>
<text x="43.1" y="198.6">1V8</text>
<text x="79.4" y="198.6">VCC_DRAM</text>
<text x="151.1" y="198.6">VDD_GPU</text>
<text x="207.7" y="198.6">VDD_CPU</text>
<text x="47.6" y="214.7">100nF</text>
<text x="51.2" y="211.2">C14</text>
<text x="61.7" y="214.7">100nF</text>
<text x="65.3" y="211.2">C15</text>
<text x="75.8" y="214.7">100nF</text>
<text x="79.4" y="211.2">C16</text>
<text x="90" y="214.7">100nF</text>
<text x="93.5" y="211.2">C17</text>
<text x="104.1" y="214.7">100nF</text>
<text x="107.6" y="211.2">C18</text>
<text x="118.2" y="214.7">100nF</text>
<text x="119.9" y="211.2">C19</text>
<text x="132.3" y="214.7">100nF</text>
<text x="134.1" y="211.2">C20</text>
<text x="160.5" y="214.7">100nF</text>
<text x="164" y="211.2">C21</text>
<text x="174.6" y="214.7">100nF</text>
<text x="178.2" y="211.2">C22</text>
<text x="188.7" y="214.7">100nF</text>
<text x="192.3" y="211.2">C23</text>
<text x="217" y="214.7">100nF</text>
<text x="220.5" y="211.2">C24</text>
<text x="234.6" y="214.7">100nF</text>
<text x="236.4" y="211.2">C25</text>
<text x="296" y="211">PS</text>
<text x="315.7" y="214.7">D1</text>
<text x="329.9" y="215">1</text>
<text x="341.2" y="210.8" transform="rotate(-90 341.2 210.8)">4</text>
<text x="345.7" y="210.4">FAN1</text>
<text x="334.1" y="216.4">1</text>
<text x="42.4" y="226.9">GND</text>
<text x="155.3" y="226.9">GND</text>
<text x="329.9" y="222.1">2</text>
<text x="334.1" y="223.5">2</text>
<text x="294.6" y="232.2">GND</text>
<text x="341.2" y="230.1" transform="rotate(-90 341.2 230.1)">3</text>
<text x="43.1" y="237.5">3V3</text>
<text x="215.9" y="237.5">3V3</text>
<text x="175.7" y="243.3">LED1</text>
<text x="195.8" y="244.4">R48</text>
<text x="338.7" y="242.7">GND</text>
<text x="51.2" y="250">C26</text>
<text x="65.3" y="250">C27</text>
<text x="79.4" y="250">C28</text>
<text x="93.5" y="250">C29</text>
<text x="154.6" y="250.6" transform="rotate(-90 154.6 250.6)">GND</text>
<text x="195.8" y="251.8">5.1k</text>
<text x="47.6" y="253.5">100nF</text>
<text x="61.7" y="253.5">100nF</text>
<text x="75.8" y="253.5">100nF</text>
<text x="90" y="253.5">100nF</text>
<text x="386.3" y="262.3">1.0</text>
<text x="42.4" y="265.7">GND</text>
<text x="261.1" y="264.1">Yuzuki Chameleon 基于H616的开发板</text>
<text x="389.8" y="271.2">1/1</text>
<text x="298.1" y="278.2">2021-09-08</text>
<text x="352.8" y="278.2">GloomyGhost</text>
</g>
<text font-size="3.1" fill="#3dbc91" x="169.3" y="258.8">0807 RGB LED</text>
</svg>
